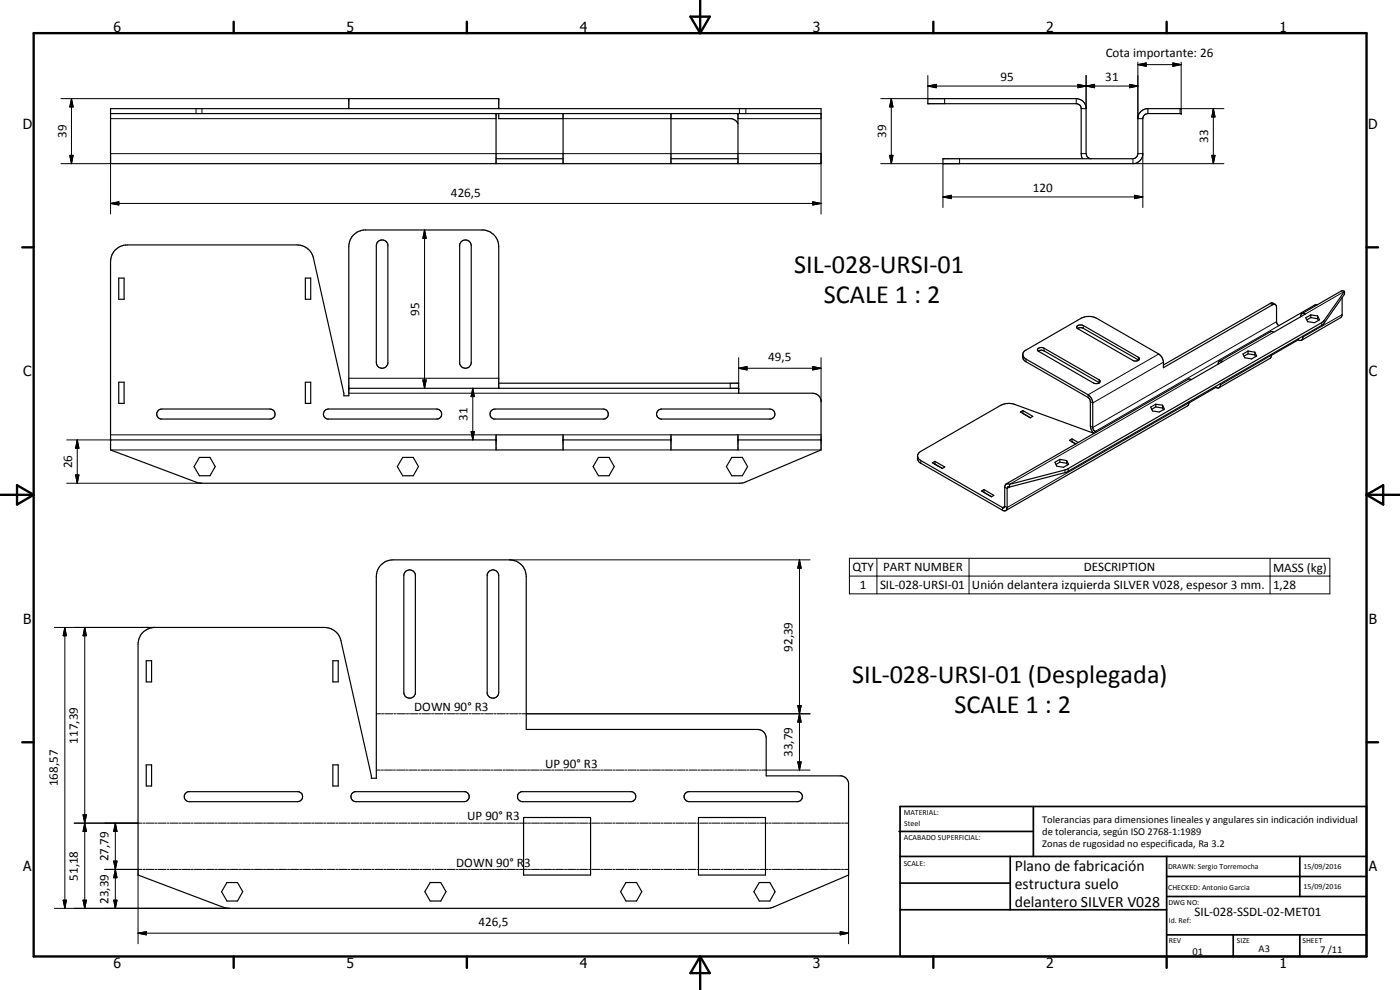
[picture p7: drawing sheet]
<svg xmlns="http://www.w3.org/2000/svg" width="420mm" height="297mm" viewBox="0 0 420 297" stroke-linecap="round" stroke-linejoin="round" font-family="sans-serif">
<g fill="none" stroke="#000" stroke-width=".35">
<path d="M33.2 32.6h213.2v16.5h-213.2zM33.2 34.1h213.2M104.7 32.6v-3h45v3M148.9 34.1v15M149.7 34.1v1.5h19.3M169 34.1v15M201.4 34.1v15M201.4 35.6h18.1l1.3 .6 .7 .9M221.5 34.1v15M344.5 32.6a3 3 0 0 0-3 3v10.5a1.6 1.6 0 0 1-1.5 1.5h-57v1.5h57a3.1 3.1 0 0 0 3-2.6v-10.9l.2-.8 .5-.5 .8-.2M344.5 32.6h10v1.5h-10M344.5 32.6v1.5"/>
<path d="M148.9 47.6h20.1M201.4 47.6h20.1M324.9 47.6l-.4-1.5v-13.5l-.4-1.1-.8-.4h-44.8v-1.5h44.5a3 3 0 0 1 3 2.6v13.9a1.6 1.6 0 0 0 1.5 1.5M113.4 72.6a1.78 1.78 0 0 1 3 .8v35.7a1.75 1.75 0 0 1-1.9 1.4 1.75 1.75 0 0 1-1.6-1.7v-35.1zM138.4 72.6a1.75 1.75 0 0 1 1.9-.5 1.75 1.75 0 0 1 1.1 1.6v35.1a1.75 1.75 0 0 1-1.6 1.7 1.75 1.75 0 0 1-1.8-1.4v-35.7zM35.6 83.4h1.6v6.4h-1.6zM91.6 83.4h1.6v6.4h-1.6zM323.3 97.8l.9-.3 .9 .2 16.5 9.5a.66 .66 0 0 1 .2 .9 .66 .66 0 0 1-.9 .2l-.7-.1-16.7-9.6-.4-.4zM323.4 98.6a1.73 1.73 0 0 1 1.7-.1l16.6 9.6M382.7 91.4l-.8-.5h-.5l-32.2 18.6M390.3 95a.86 .86 0 0 1 .4-.9 .86 .86 0 0 1 1 .1l-9.4 5.5-.5-.2-.6 .1-15.2 8.8M393.4 95.3l2 .3"/>
<path d="M393.4 95.3l-1.2 .7M393.4 94.5l2 .3M393.4 94.5v.8M393.4 94.5l-1.5 .8 .6 1.2 2 .3 1.5-.8-.6-1.2M395.4 91.4l-.9 .2-10.7 6.1-.7-1-.1-5-.3-.4-.6 .1-32.9 18.9v-1.9a3.6 3.6 0 0 0-1.4-2.2l-18.7-10.7a5.2 5.2 0 0 0-4.7 0l-16.8 9.7-.6 .7-.1 .4M395.4 95.6l.3 .5M395.4 94.8v.8M402.8 89.3v5.1l-.3 .8-11.9 6.9M403.5 87.4l-1-.1-11.8 6.8M403.5 87.4l-6.1 8.8-.7 .6-76.4 44-17.3 4.5M403.5 87.4v.9l-6.6 9.2-76.6 44.1-17.3 4.5M35.6 114.7h1.6v6.3h-1.6z"/>
<path d="M91.6 114.7h1.6v6.3h-1.6zM104.7 116.5h117M149.7 115h72v3h22.2a2.57 2.57 0 0 1 2.5 2.1v14.9l-23.5 9.9-162.3 .1-1.3-.2-26.1-9.8v-56.5a5 5 0 0 1 5-5h51a5 5 0 0 1 4.9 3.9l9.1 40.6v.7h1.5v-44.7a5 5 0 0 1 4.5-5h36a5 5 0 0 1 4.5 5v42.5M306.9 106.3l.3 .8 .7 .6 18.6 10.7a3.6 3.6 0 0 1 1.4 2.2v7.8l.3 .6 .8 .7M306.9 106.3a1.75 1.75 0 0 0 .7 2.1l19.2 11.1 .4 .8v7.5a3 3 0 0 0 1.1 2.2M311.5 104.6l.9-.3 .9 .2 16.5 9.5 .3 .3a1.22 1.22 0 0 1-1.9 .6l-16.5-9.5-.3-.4zM311.6 105.3l.9-.2 .8 .2 16.6 9.6M364.9 116.2l-8.1 4.7M364.9 116v.2M365.6 109.3a.86 .86 0 0 1 .4-.9 .86 .86 0 0 1 1 .1l-9.5 5.4-.6-.2-.4 .1-54.5 31.4M366.3 115.1a.96 .96 0 0 1-.3 1.1 .96 .96 0 0 1-1.1 0M374.6 106.2l2 .3"/>
<path d="M374.6 106.2l-1.3 .6M374.6 105.3l2 .4M374.6 105.3v.9M374.6 105.3l-1.6 .9 .6 1.2 2 .3 1.5-.9-.5-1.1M376.6 106.5l.2 .5M376.6 105.7v.8M381.5 106.3l-.1 1-.2 .2-15.4 8.8M389.6 102l-8.1 4.6M389.6 101.7v.3M391 100.9a.93 .93 0 0 1-.3 1.1 .93 .93 0 0 1-1.1 0M33.2 132h115.7M47.5 123.2l1-.5h32.6a1.52 1.52 0 0 1 1.4 1.4 1.52 1.52 0 0 1-1.1 1.6h-33.2a1.49 1.49 0 0 1-.7-2.5z"/>
<path d="M59.8 137.2h3.2l1.6 2.8-1.6 2.7h-3.2l-1.6-2.7zM97.5 123.2l1-.5h32.6a1.52 1.52 0 0 1 1.5 1.4 1.52 1.52 0 0 1-1.3 1.6h-33.1a1.54 1.54 0 0 1-.7-2.5zM120.9 137.2h3.1l1.6 2.8-1.6 2.7h-3.1l-1.7-2.7zM147.5 123.2l1-.5h32.5a1.52 1.52 0 0 1 1.6 1.4 1.52 1.52 0 0 1-1.3 1.6h-33.1a1.49 1.49 0 0 1-.7-2.5zM148.9 130.5h20.1v4.5h-20.1zM169 132h32.4M179.6 137.2h3.2l1.6 2.8-1.6 2.7h-3.2l-1.6-2.7zM197.3 123.4l.4-.4 .8-.3h32.5a1.52 1.52 0 0 1 1.6 1.4 1.52 1.52 0 0 1-1.3 1.6h-33a1.51 1.51 0 0 1-1-2.3zM201.4 130.5h20.1v4.5h-20.1zM219.6 137.2h3.2l1.6 2.8-1.6 2.7h-3.2l-1.6-2.7zM221.5 132h24.9M275.4 137.1l.4 .7 .5 .4 24.8 14.2 .4-.3v-5.9a.88 .88 0 0 1 .4-1 .88 .88 0 0 1 1.1 .1"/>
<path d="M279.8 138.9l.8-.5 2.9 1.7-.7 .5zM280.5 139.2h.1M280.6 139.2l2.3 1.3M280.6 138.4v.8M306.2 123.6l.8-.4 3 1.7-.8 .4zM307 124l2.3 1.3M307 124l-.1 .1M307 123.2v.8M318.1 138.7l2 .3M318.1 138.7l-1.2 .7M318.1 137.8l2 .4M318.1 137.8v.9"/>
<path d="M318.1 137.8l-1.5 .9 .5 1.2 2.1 .3 1.5-.9-.6-1.1M320.1 139l.3 .5M320.1 138.2v.8M321.7 131.7l-.7 .4 1.8 1.1M321.7 131.7l1.9 1.1M321.7 132.5l1.2 .7M321.7 132.5h-.1M321.7 131.7v.8M328.3 130.1l-23.8-8.8a5.7 5.7 0 0 0-4.1 .3l-24.1 13.8-.9 1.2a2.22 2.22 0 0 0 .4 2l25.1 14.5a.84 .84 0 0 0 .9 .1 .84 .84 0 0 0 .4-.9v-5.7l.3-.6 .5 .1M346.9 122.1l2 .3M346.9 122.1l-1.3 .7M346.9 121.3l2 .3"/>
<path d="M346.9 121.3v.8M346.9 121.3l-1.6 .8 .6 1.2 2 .3 1.6-.8-.6-1.2M348.9 122.4l.3 .5M348.9 121.6v.8M356.8 120.9l-.4 .9-54.6 31.4M356.8 120.6v.3M294.5 147.3l.8-.4 3 1.7-.8 .5zM295.3 147.7h.1M295.3 147.7l2.3 1.3M295.3 146.9v.8M303 145.3v.8M121.6 171.6a1.78 1.78 0 0 1 3.1 .8v35.7a1.75 1.75 0 0 1-1.9 1.4 1.75 1.75 0 0 1-1.6-1.8v-35z"/>
<path d="M146.9 171.3a1.77 1.77 0 0 1 2.8 1.4v35a1.75 1.75 0 0 1-1.6 1.8 1.75 1.75 0 0 1-1.9-1.4v-35.7zM42.7 189.9l1.7-1.2 2-.4h51a5.1 5.1 0 0 1 4.9 3.9l9.2 40.6v.7h1.4v-60.5a5 5 0 0 1 5-5h35a5 5 0 0 1 5 5v45.9h69.5a2.59 2.59 0 0 1 2.5 2.5v11.4h22.6a2.55 2.55 0 0 1 2.2 2.1v27.7l-23.5 9.9h-163.2l-26.6-9.9v-69.3l.5-2zM43.9 198.2h1.6v6.4h-1.6zM99.9 198.2h1.6v6.4h-1.6zM43.9 229.5h1.6v6.3h-1.6zM55.7 238l.8-.5h33.1a1.52 1.52 0 0 1 1.2 1.7 1.52 1.52 0 0 1-1.5 1.3h-32.5a1.53 1.53 0 0 1-1.4-.9 1.53 1.53 0 0 1 .3-1.6zM99.9 229.5h1.6v6.3h-1.6zM105.7 238l.8-.5h33.1a1.52 1.52 0 0 1 1.2 1.7 1.52 1.52 0 0 1-1.5 1.3h-32.5a1.53 1.53 0 0 1-1.4-.9 1.53 1.53 0 0 1 .3-1.6zM155.7 238l.8-.5h33.1a1.52 1.52 0 0 1 1.2 1.7 1.52 1.52 0 0 1-1.5 1.3h-32.5a1.53 1.53 0 0 1-1.4-.9 1.53 1.53 0 0 1 .3-1.6zM205.6 238.2l.9-.7h33.1a1.52 1.52 0 0 1 1.2 1.7 1.52 1.52 0 0 1-1.5 1.3h-32.5a1.52 1.52 0 0 1-1.2-2.3zM157.1 245.3h20.1v17.3h-20.1zM209.6 245.3h20.1v17.3h-20.1z"/>
<path d="M68.1 264.8h3.2l1.5 2.7-1.5 2.8h-3.2l-1.6-2.8zM129.1 264.8h3.2l1.5 2.7-1.5 2.8h-3.2l-1.6-2.8zM187.9 264.8h3.1l1.6 2.7-1.6 2.8h-3.1l-1.6-2.8zM227.9 264.8h3.1l1.6 2.7-1.6 2.8h-3.1l-1.6-2.8z"/>
</g>
<g fill="none" stroke="#000" stroke-width=".3">
<path d="M341.5 19.4l2.5-.5v1zM341.5 18.6v17h1.5M341.5 19.4h13M352 18.9l2.5 .5-2.5 .5zM354.5 18.6v14M18.3 29.6h86.4M21.5 29.6l.5 2.5h-1.1zM21.5 29.6v19.5M33.2 35.6h115.7M58.8 32.6v1.5M60.6 32.6v1.5M169 35.6h32.4"/>
<path d="M221.5 35.6h24.9M221.9 32.6v1.5M223.8 32.6v1.5M264.3 29.6h19.2v1.5M267.5 29.6l.5 2.5h-1zM267.5 29.6v19.5M278.5 25.8l2.5-.5v1zM278.5 25.8h63M278.5 22.6v7M323 29.6v1.5M323.5 25.3l2.5 .5-2.5 .5zM326 25.8l2.5-.5v1z"/>
<path d="M326 22.6v10h-1.5M339 25.3l2.5 .5-2.5 .5zM364.1 32.6l.5 2.5h-.9zM364.1 32.6v16.5M367.3 32.6h-13.2v1.5M18.3 49.1h14.9M20.9 46.6h1.1l-.5 2.5zM267 46.6h1l-.5 2.5zM283 59.1l2.5-.5v1zM283 59.1h60M283 49.1v13.2M288 47.6v1.5h-23.7"/>
<path d="M324.5 46.1h1.5M340 47.6v1.5h27.3M340.5 58.6l2.5 .5-2.5 .5zM341.5 46.1h1.5v16.2M363.7 46.6h.9l-.5 2.5zM33.2 61l2.5-.5v1zM33.2 64.2v-18.1h213.2v18.1M33.2 61h213.2M127.4 69l.5 2.5h-1zM127.4 69v47.5M243.9 60.5l2.5 .5-2.5 .5zM325.1 97.7v.8"/>
<path d="M381.2 91.1l.7 .3M382.3 99.7l-15.3 8.8M383.1 96.5l-55.2 31.8-.7-.5M383.8 97.7l-55.1 31.8v.3M396.7 96.8v.8M397.4 96.2v.8M402.8 94.4l-11.8 6.7M403.5 87.4l-11.8 6.8M104.7 118h117M104.7 113.5h45M126.9 114h1l-.5 2.5zM141.9 116.5l.5 2.5h-1z"/>
<path d="M141.9 116.5v15.5M219.1 115v1.5M221.7 110.5l2.5-.5v1zM221.7 110.5h24.7M221.7 107.3v7.7M243.9 110l2.5 .5-2.5 .5zM246.4 107.3v13.2M307.9 107.7v.8M313.3 104.5v.8M329.8 114v.8M341.6 107.2v.8M347.8 106.2l-21.3 12.2v.9"/>
<path d="M349.2 108.7l-21.3 12.2-.7-.4M357.5 113.9l-54.5 31.4M381.5 106.6l-15.2 8.8M20 132h13.2M23.2 132l.5 2.5h-1zM23.2 132v13M33.2 130.5h115.7M33.2 135h115.7M141.4 129.5h1l-.5 2.5zM169 130.5h32.4M169 135h32.4M221.5 130.5h24.9"/>
<path d="M221.5 135h24.9M276.3 138.2v.8M356.8 120.9l-54.6 31.4-.7-.4-.6 .4v.8M20 145h40.6M22.7 142.5h1l-.5 2.5zM303 146.1l-.8 .5-.7-.4M319.6 141v.8M320.6 140.6v.8M152.9 168h90.2M239.9 168l.5 2.5h-1zM239.9 168v63.1M254.9 167.5h144.2v10.7h-144.2z"/>
<path d="M254.9 172.8h144.2M263.2 167.5v10.7M290.8 167.5v10.7M381.2 167.5v10.7M16.3 188.3h30.1M19.5 188.3l.4 2.5h-.9zM19.5 188.3v84.2M25.4 188.3l.5 2.5h-1zM25.4 188.3v84.2M112.9 214.2h1.3M114.5 214.2h.6M115.4 214.2h2.5"/>
<path d="M118.3 214.2h.6M119.2 214.2h2.5M122 214.2h.6M122.9 214.2h2.5M125.8 214.2h.6M126.7 214.2h2.5M129.5 214.2h.6M130.5 214.2h2.4M133.3 214.2h.6M134.2 214.2h2.5M137 214.2h.6M138 214.2h2.4"/>
<path d="M140.7 214.2h.7M141.7 214.2h2.5M144.5 214.2h.6M145.4 214.2h2.5M148.2 214.2h.7M149.2 214.2h2.5M152 214.2h.6M152.9 214.2h2.5M155.7 214.2h.7M156.7 214.2h86.4M239.4 211.7h1l-.5 2.5zM239.9 214.2l.5 2.5h-1z"/>
<path d="M112.9 231.1h1.3M114.5 231.1h.6M115.4 231.1h2.4M118.1 231.1h.6M119 231.1h2.4M121.7 231.1h.7M122.7 231.1h2.4M125.4 231.1h.6M126.3 231.1h2.5M129.1 231.1h.6M130 231.1h2.4M132.7 231.1h.6"/>
<path d="M133.6 231.1h2.5M136.4 231.1h.6M137.3 231.1h2.4M140 231.1h.7M141 231.1h2.4M143.7 231.1h.6M144.6 231.1h2.5M147.4 231.1h.6M148.3 231.1h2.4M151 231.1h.6M151.9 231.1h2.5M154.7 231.1h.6"/>
<path d="M155.6 231.1h2.4M158.3 231.1h.7M159.2 231.1h2.5M162 231.1h.6M162.9 231.1h2.4M165.6 231.1h.7M166.6 231.1h2.4M169.3 231.1h.6M170.2 231.1h2.5M173 231.1h.6M173.9 231.1h2.4M176.6 231.1h.6"/>
<path d="M177.5 231.1h2.5M180.3 231.1h.6M181.2 231.1h2.4M183.9 231.1h.6M184.8 231.1h2.5M187.6 231.1h.6M188.5 231.1h2.4M191.2 231.1h.6M192.1 231.1h2.5M194.9 231.1h.6M195.8 231.1h2.4M198.5 231.1h.7"/>
<path d="M199.5 231.1h2.4M202.2 231.1h.6M203.1 231.1h2.5M205.9 231.1h.5M206.8 231.1h2.4M209.5 231.1h.6M210.4 231.1h2.5M213.2 231.1h.6M214.1 231.1h2.4M216.8 231.1h.7M217.8 231.1h2.4M220.5 231.1h.6"/>
<path d="M221.4 231.1h2.4M224.1 231.1h.6M225.1 231.1h2.4M227.8 231.1h.6M228.7 231.1h14.4M239.4 228.6h1l-.5 2.5zM22.3 247h20.3M24.9 244.5h1l-.5 2.5zM24.9 244.5l1 5h-1l1-5zM25.4 247l.5 2.5h-1zM34.1 258.4h1l-.5 2.5zM34.1 258.4l1 5h-1l1-5z"/>
<path d="M34.6 247l.5 2.5h-1zM34.6 247v25.5M43 247h.5M43.8 247h2.5M46.6 247h.5M47.4 247h2.5M50.2 247h.5M51.1 247h2.4M53.8 247h.6M54.7 247h2.4M57.4 247h.6M58.3 247h2.4"/>
<path d="M61 247h.6M61.9 247h2.4M64.6 247h.6M65.5 247h2.4M68.2 247h.7M69.2 247h2.3M71.8 247h.7M72.8 247h2.4M75.5 247h.6M76.4 247h2.4M79.1 247h.6M80 247h2.4"/>
<path d="M82.7 247h.6M83.6 247h2.4M86.3 247h.6M87.2 247h2.4M89.9 247h.6M90.8 247h2.4M93.5 247h.6M94.4 247h2.4M97.1 247h.6M98.1 247h2.4M100.8 247h.6M101.7 247h2.4"/>
<path d="M104.4 247h.6M105.3 247h2.4M108 247h.6M108.9 247h2.4M111.6 247h.6M112.5 247h2.4M115.2 247h.7M116.1 247h2.4M118.8 247h.7M119.7 247h2.5M122.5 247h.6M123.3 247h2.5"/>
<path d="M126.1 247h.6M126.9 247h2.5M129.7 247h.6M130.6 247h2.4M133.3 247h.6M134.2 247h2.4M136.9 247h.6M137.8 247h2.4M140.5 247h.6M141.4 247h2.4M144.1 247h.6M145.1 247h2.4"/>
<path d="M147.8 247h.6M148.7 247h2.4M151.4 247h.6M152.3 247h2.4M155 247h.6M155.9 247h2.4M158.6 247h.6M159.5 247h2.4M162.2 247h.6M163.1 247h2.4M165.8 247h.6M166.7 247h2.4"/>
<path d="M169.4 247h.6M170.3 247h2.5M173 247h.6M173.9 247h2.4M176.7 247h.6M177.6 247h2.4M180.3 247h.6M181.2 247h2.4M183.9 247h.6M184.8 247h2.4M187.5 247h.6M188.4 247h2.4"/>
<path d="M191.1 247h.6M192.1 247h2.4M194.7 247h.7M195.7 247h2.4M198.4 247h.6M199.3 247h2.4M202 247h.6M202.9 247h2.4M205.6 247h.6M206.5 247h2.4M209.2 247h.6M210.1 247h2.4"/>
<path d="M212.8 247h.6M213.7 247h2.4M216.4 247h.6M217.3 247h2.4M220 247h.6M220.9 247h2.4M223.7 247h.6M224.6 247h2.4M227.3 247h.6M228.2 247h2.4M230.9 247h.6M231.8 247h2.4"/>
<path d="M234.5 247h.6M235.4 247h2.4M238.1 247h.6M239 247h2.4M241.7 247h.6M242.6 247h2.5M245.4 247h.5M246.2 247h2.5M249 247h.6M249.8 247h2.5M252.5 247h.7M253.5 247h1.2"/>
<path d="M16.3 272.5h52.6M19 270.1h.9l-.4 2.4zM24.9 270.1h1l-.5 2.4zM31.4 260.9h11.2M34.1 270.1h1l-.5 2.4zM34.6 260.9l.5 2.5h-1zM41.4 280l2.5-.5v1zM41.4 280h213.3M41.4 260.9v22.3M43 260.9h.5M43.8 260.9h2.5M46.6 260.9h.5"/>
<path d="M47.4 260.9h2.5M50.2 260.9h.5M51.1 260.9h2.4M53.8 260.9h.6M54.7 260.9h2.4M57.4 260.9h.6M58.3 260.9h2.4M61 260.9h.6M61.9 260.9h2.4M64.6 260.9h.6M65.5 260.9h2.4M68.2 260.9h.7"/>
<path d="M69.2 260.9h2.3M71.8 260.9h.7M72.8 260.9h2.4M75.5 260.9h.6M76.4 260.9h2.4M79.1 260.9h.6M80 260.9h2.4M82.7 260.9h.6M83.6 260.9h2.4M86.3 260.9h.6M87.2 260.9h2.4M89.9 260.9h.6"/>
<path d="M90.8 260.9h2.4M93.5 260.9h.6M94.4 260.9h2.4M97.1 260.9h.6M98.1 260.9h2.4M100.8 260.9h.6M101.7 260.9h2.4M104.4 260.9h.6M105.3 260.9h2.4M108 260.9h.6M108.9 260.9h2.4M111.6 260.9h.6"/>
<path d="M112.5 260.9h2.4M115.2 260.9h.7M116.1 260.9h2.4M118.8 260.9h.7M119.7 260.9h2.5M122.5 260.9h.6M123.3 260.9h2.5M126.1 260.9h.6M126.9 260.9h2.5M129.7 260.9h.6M130.6 260.9h2.4M133.3 260.9h.6"/>
<path d="M134.2 260.9h2.4M136.9 260.9h.6M137.8 260.9h2.4M140.5 260.9h.6M141.4 260.9h2.4M144.1 260.9h.6M145.1 260.9h2.4M147.8 260.9h.6M148.7 260.9h2.4M151.4 260.9h.6M152.3 260.9h2.4M155 260.9h.6"/>
<path d="M155.9 260.9h2.4M158.6 260.9h.6M159.5 260.9h2.4M162.2 260.9h.6M163.1 260.9h2.4M165.8 260.9h.6M166.7 260.9h2.4M169.4 260.9h.6M170.3 260.9h2.5M173 260.9h.6M173.9 260.9h2.4M176.7 260.9h.6"/>
<path d="M177.6 260.9h2.4M180.3 260.9h.6M181.2 260.9h2.4M183.9 260.9h.6M184.8 260.9h2.4M187.5 260.9h.6M188.4 260.9h2.4M191.1 260.9h.6M192.1 260.9h2.4M194.7 260.9h.7M195.7 260.9h2.4M198.4 260.9h.6"/>
<path d="M199.3 260.9h2.4M202 260.9h.6M202.9 260.9h2.4M205.6 260.9h.6M206.5 260.9h2.4M209.2 260.9h.6M210.1 260.9h2.4M212.8 260.9h.6M213.7 260.9h2.4M216.4 260.9h.6M217.3 260.9h2.4M220 260.9h.6"/>
<path d="M220.9 260.9h2.4M223.7 260.9h.6M224.6 260.9h2.4M227.3 260.9h.6M228.2 260.9h2.4M230.9 260.9h.6M231.8 260.9h2.4M234.5 260.9h.6M235.4 260.9h2.4M238.1 260.9h.6M239 260.9h2.4M241.7 260.9h.6"/>
<path d="M242.6 260.9h2.5M245.4 260.9h.5M246.2 260.9h2.5M249 260.9h.6M249.8 260.9h2.5M252.2 279.5l2.5 .5-2.5 .5zM252.5 260.9h.7M253.5 260.9h1.2v22.3"/>
</g>
<g fill="#000">
<circle cx="354.5" cy="32.6" r=".18"/>
<circle cx="354.5" cy="34.1" r=".18"/>
<circle cx="104.7" cy="116.5" r=".18"/>
<circle cx="221.7" cy="116.5" r=".18"/>
<circle cx="33.2" cy="132" r=".18"/>
<circle cx="148.9" cy="132" r=".18"/>
<circle cx="169" cy="132" r=".18"/>
<circle cx="201.4" cy="132" r=".18"/>
<circle cx="221.5" cy="132" r=".18"/>
<circle cx="246.4" cy="132" r=".18"/>
</g>
<g fill="none" stroke="#000" stroke-width=".71">
<path d="M10.1 9.9h400v277.1h-400zM70.1 6.5v3.4M140.1 6.5v3.4M207.2 5h5.8l-2.9 4.9zM210.1 0v9.9M280.1 6.5v3.4M350.1 6.5v3.4M6.7 74.2h3.4M410.1 74.2h3.5M.1 148.5h10M5.1 145.6l5 2.9-5 2.9zM410.1 148.5h10"/>
<path d="M410.1 148.5l5-2.9v5.8zM6.7 222.7h3.4M410.1 222.7h3.5M70.1 287v3.4M140.1 287v3.4M210.1 287v10M210.1 287l2.9 5h-5.8zM280.1 287v3.4M350.1 287v3.4"/>
</g>
<g fill="none" stroke="#000" stroke-width=".51">
<path d="M269.8 249.5h40.3M270.1 242h140v45h-140zM270.1 257h140M303.2 257v16M310.1 242v15M350.1 257v30M390.1 257v12M270.1 265h33.1M270.1 273h80M350.1 269h60M350.1 263h60M350.1 280.5h60"/>
<path d="M370.1 280.5v6.5M390.1 280.5v6.5"/>
</g>
<g fill="#000">
<path d="M341.5 19.4l2.5-.5v1zM352 18.9l2.5 .5-2.5 .5zM21.5 29.6l.5 2.5h-1.1zM267.5 29.6l.5 2.5h-1zM278.5 25.8l2.5-.5v1zM323.5 25.3l2.5 .5-2.5 .5zM326 25.8l2.5-.5v1zM339 25.3l2.5 .5-2.5 .5zM364.1 32.6l.5 2.5h-.9zM20.9 46.6h1.1l-.5 2.5zM267 46.6h1l-.5 2.5zM283 59.1l2.5-.5v1z"/>
<path d="M340.5 58.6l2.5 .5-2.5 .5zM363.7 46.6h.9l-.5 2.5zM33.2 61l2.5-.5v1zM127.4 69l.5 2.5h-1zM243.9 60.5l2.5 .5-2.5 .5zM126.9 114h1l-.5 2.5zM141.9 116.5l.5 2.5h-1zM221.7 110.5l2.5-.5v1zM243.9 110l2.5 .5-2.5 .5zM23.2 132l.5 2.5h-1zM141.4 129.5h1l-.5 2.5zM22.7 142.5h1l-.5 2.5z"/>
<path d="M239.9 168l.5 2.5h-1zM19.5 188.3l.4 2.5h-.9zM25.4 188.3l.5 2.5h-1zM239.4 211.7h1l-.5 2.5zM239.9 214.2l.5 2.5h-1zM239.4 228.6h1l-.5 2.5zM24.9 244.5h1l-.5 2.5zM25.4 247l.5 2.5h-1zM34.1 258.4h1l-.5 2.5zM34.6 247l.5 2.5h-1zM19 270.1h.9l-.4 2.4zM24.9 270.1h1l-.5 2.4z"/>
<path d="M34.1 270.1h1l-.5 2.4zM34.6 260.9l.5 2.5h-1zM41.4 280l2.5-.5v1zM252.2 279.5l2.5 .5-2.5 .5z"/>
</g>
<g font-size="7.9">
<text x="238.3" y="81.8">SIL-028-URSI-01</text>
<text x="247.3" y="90.8">SCALE 1 : 2</text>
<text x="255.7" y="205">SIL-028-URSI-01 (Desplegada)</text>
<text x="286.5" y="214">SCALE 1 : 2</text>
</g>
<g font-size="4.7">
<text x="304.6" y="261.2">Plano de fabricación</text>
<text x="304.6" y="266.6">estructura suelo</text>
<text x="304.6" y="272">delantero SILVER V028</text>
</g>
<g font-size="4.2">
<text x="34" y="9.6">6</text>
<text x="104" y="9.6">5</text>
<text x="174" y="9.6">4</text>
<text x="244" y="9.6">3</text>
<text x="314" y="9.6">2</text>
<text x="384" y="9.6">1</text>
<text x="6.8" y="38.7">D</text>
<text x="410.6" y="38.7">D</text>
<text x="7" y="112.9">C</text>
<text x="410.8" y="112.9">C</text>
<text x="7" y="187.1">B</text>
<text x="410.8" y="187.1">B</text>
<text x="7" y="261.4">A</text>
<text x="410.8" y="261.4">A</text>
<text x="34" y="290.4">6</text>
<text x="104" y="290.4">5</text>
<text x="174" y="290.4">4</text>
<text x="244" y="290.4">3</text>
<text x="314" y="290.4">2</text>
<text x="384" y="290.4">1</text>
</g>
<g font-size="3.9">
<text x="331.8" y="17.2">Cota importante: 26</text>
<text x="300.2" y="24.3">95</text>
<text x="331.7" y="24.3">31</text>
<text x="19.9" y="41.4" transform="rotate(-90 19.9 41.4)">39</text>
<text x="265.9" y="41.4" transform="rotate(-90 265.9 41.4)">39</text>
<text x="362.6" y="42.9" transform="rotate(-90 362.6 42.9)">33</text>
<text x="135.3" y="59">426,5</text>
<text x="310" y="57.6">120</text>
<text x="125.8" y="94.8" transform="rotate(-90 125.8 94.8)">95</text>
<text x="230.6" y="108.4">49,5</text>
<text x="140.3" y="126.3" transform="rotate(-90 140.3 126.3)">31</text>
<text x="21.7" y="140.5" transform="rotate(-90 21.7 140.5)">26</text>
<text x="255.8" y="171.4">QTY</text>
<text x="265" y="171.4">PART NUMBER</text>
<text x="325.2" y="171.4">DESCRIPTION</text>
<text x="382" y="171.6">MASS (kg)</text>
<text x="258.1" y="176.8">1</text>
<text x="264.1" y="176.8">SIL-028-URSI-01</text>
<text x="291.7" y="176.9">Unión delantera izquierda SILVER V028, espesor 3 mm.</text>
<text x="382" y="176.8">1,28</text>
<text x="237.9" y="195.6" transform="rotate(-90 237.9 195.6)">92,39</text>
<text x="124.3" y="213.4">DOWN 90° R3</text>
<text x="23.4" y="223.1" transform="rotate(-90 23.4 223.1)">117,39</text>
<text x="237.9" y="227.1" transform="rotate(-90 237.9 227.1)">33,79</text>
<text x="163.6" y="230.3">UP 90° R3</text>
<text x="17.4" y="235.9" transform="rotate(-90 17.4 235.9)">168,57</text>
<text x="140.2" y="246.2">UP 90° R3</text>
<text x="32.6" y="258.4" transform="rotate(-90 32.6 258.4)">27,79</text>
<text x="136.9" y="260.1">DOWN 90° R3</text>
<text x="23.4" y="264.2" transform="rotate(-90 23.4 264.2)">51,18</text>
<text x="32.6" y="271.2" transform="rotate(-90 32.6 271.2)">23,39</text>
<text x="358.5" y="275">SIL-028-SSDL-02-MET01</text>
<text x="143.6" y="277.9">426,5</text>
</g>
<g font-size="3.1">
<text x="312.7" y="246.8">Tolerancias para dimensiones lineales y angulares sin indicación individual</text>
<text x="312.7" y="250.4">de tolerancia, según ISO 2768-1:1989</text>
<text x="312.7" y="254">Zonas de rugosidad no especificada, Ra 3.2</text>
<text x="357.9" y="286.4">01</text>
<text x="377.7" y="285.6">A3</text>
<text x="396.2" y="285.9">7 /11</text>
</g>
<g font-size="2.4">
<text x="271.2" y="244.4">MATERIAL:</text>
<text x="271.3" y="252">ACABADO SUPERFICIAL:</text>
<text x="271.4" y="247.9">Steel</text>
<text x="271.2" y="259.7">SCALE:</text>
<text x="350.6" y="260.8">DRAWN: Sergio Torremocha</text>
<text x="391.2" y="260.6">15/09/2016</text>
<text x="350.6" y="267">CHECKED: Antonio Garcia</text>
<text x="391.2" y="266.7">15/09/2016</text>
<text x="350.6" y="271.4">DWG NO:</text>
<text x="350.8" y="276.9">Id. Ref:</text>
<text x="350.8" y="282.8">REV</text>
<text x="371.2" y="282.9">SIZE</text>
<text x="390.9" y="282.9">SHEET</text>
</g>
</svg>
